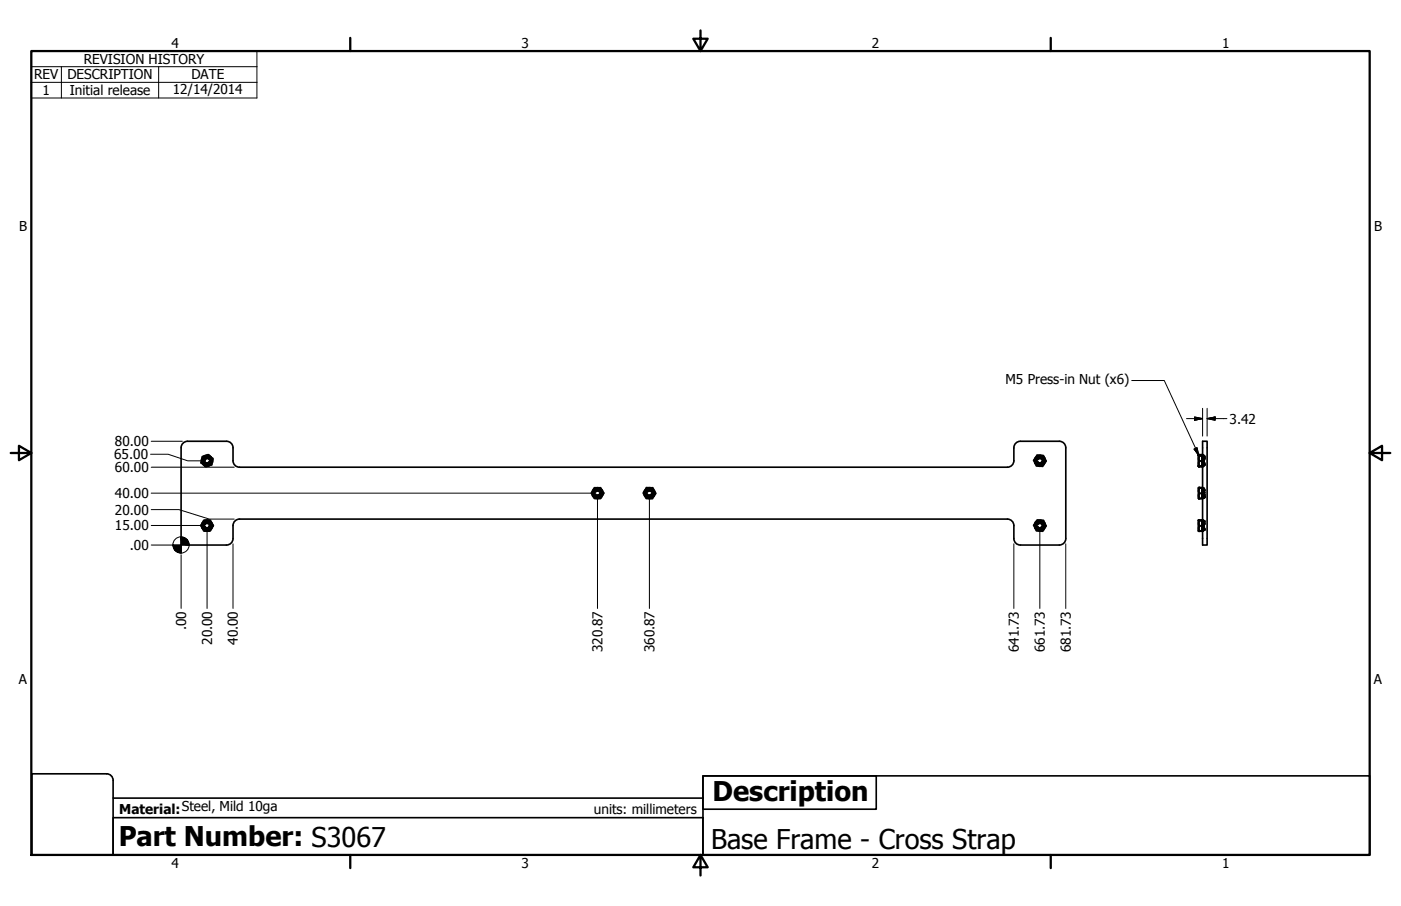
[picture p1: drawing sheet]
<svg xmlns="http://www.w3.org/2000/svg" width="432mm" height="279mm" viewBox="0 0 432 279" stroke-linecap="round" stroke-linejoin="round" font-family="sans-serif">
<!-- layer: Visible (ANSI) -->
<g fill="none" stroke="#000" stroke-width=".51">
<path d="M314.5 136.1a2 2 0 0 0-2 2v4a2 2 0 0 1-2 2h-236.7a2 2 0 0 1-2-2v-4a2 2 0 0 0-2-2h-12a2 2 0 0 0-2 2v28a2 2 0 0 0 2 2h12a2 2 0 0 0 2-2v-4M314.5 136.1h12M326.5 136.1a2 2 0 0 1 2 2v28a2 2 0 0 1-2 2M370.6 136.1h1.4v32h-1.4zM71.8 162.1a2 2 0 0 1 2-2h236.7a2 2 0 0 1 2 2M312.5 162.1v4a2 2 0 0 0 2 2M314.5 168.1h12"/>
<circle cx="63.8" cy="142.1" r="1.3"/>
<circle cx="184.2" cy="152.1" r="1.3"/>
<circle cx="200.2" cy="152.1" r="1.3"/>
<circle cx="320.5" cy="142.1" r="1.3"/>
<circle cx="63.8" cy="162.1" r="1.3"/>
<circle cx="320.5" cy="162.1" r="1.3"/>
</g>
<g fill="none" stroke="#000" stroke-width=".7">
<path d="M62.1 142.4l-.1 .3 .3 .2M62.3 141.5l-.1 .5M62.4 142.8l.8 .8M62.5 141.2l-.3 1.1M62.5 143.1l.5 .4M62.7 140.8h-.3v.4M62.9 141.9v.5v-.3M63.1 141.4l-.2 .5M63.2 141.6l-.1 .7M63.2 141.6l-.1 .6M63.2 143.7l.2 .2 .4-.1M63.2 141.3l.6-.2 .6 .3"/>
<path d="M63.3 141.5l-.1 .1M63.6 140.5l-.6 .2M63.7 141.3l-.5 .2M63.7 141.3l.7 .2M63.7 141.3l-.2 .1M63.9 140.4l.3-.1 .3 .2M63.9 140.5l-1 .3M64.4 140.6l.8 .8M64.6 143.5l-.6 .2M64.6 140.7l.5 .4M64.7 142.2l-.6 .7-.7-.1h.7l.5-.5M64.8 143.3l-1 .4"/>
<path d="M64.8 142.3a1.04 1.04 0 0 0-1.3-1.2 1.04 1.04 0 0 0-.4 1.8M65.3 143l-.1 .3-.3 .1M65.3 141.3l.3 .2-.1 .3M65.4 141.9l-.2 1M65.5 142.1l-.2 .6M182.5 151.8l-.2 .3 .2 .2M182.6 152.7l.3 .5M182.6 152.4l.5 .9M182.9 151l-.3 .6M183.1 153.4l.2 .3 1.4-.2M183.1 150.9l-.5 .9M183.3 151.6a1.02 1.02 0 0 0 .9 1.5 1.02 1.02 0 0 0 .8-1.5"/>
<path d="M183.4 152.6l.5 .4h.5M183.5 152.4l.3 .4h.5M183.5 150.5h-.3l-.1 .2M183.8 150.5h.7M183.9 153.7h.6M184.7 152.8l-.6 .1M184.7 152.7l-.2 .1M184.7 151.6l-.3-.3h-.6l-.3 .3M184.7 150.6h-1.1M184.8 151.5l-.7-.3-.7 .4M184.8 150.5h.3l.1 .2M185 152.1l-.3 .6z"/>
<path d="M185.1 152.3l.1-.2-.5 .8M185.2 150.9l.5 .9M185.2 153.4l-.1 .3h-.3M185.4 151l.3 .5M185.7 152.6l-.3 .6M185.7 152.3l-.5 1M185.9 151.8v.5M198.5 151.8l-.2 .2 .1 .3M198.6 152.3l.5 1M198.6 152.6l.3 .5M198.9 151l-.3 .5M199.1 153.4l.1 .3h.3"/>
<path d="M199.2 150.8l-.6 1M199.3 151.6a1.02 1.02 0 0 0 .9 1.5 1.02 1.02 0 0 0 .8-1.5M199.4 152.5l.5 .5h.5M199.5 152.4l.3 .4h.8M199.6 150.5l-.3-.1-.2 .3M199.6 153.5l1.1 .1M199.6 150.6h1.1M199.8 153.7h.6M199.9 150.5h.6M200.6 152.7l-.2 .1M200.8 151.5l-.6-.3-.6 .1-.2 .3M200.8 151.6l-.9-.3-.4 .3"/>
<path d="M200.9 150.5h.3l.1 .3M201 152.1l-.4 .6zM201.1 152.3l.1-.2-.5 .8M201.2 153.5l-.2 .2h-.3M201.2 150.9l.5 .9M201.4 151.1l.3 .5M201.7 152.7l-.3 .5M201.7 152.4l-.5 1M201.9 151.9v.5M318.8 141.7l-.2 .3 .2 .2M319 142.5l.2 .6M319 142.2l.4 1.1"/>
<path d="M319.3 143.3l.2 .3h.3M319.3 141l-.3 .5M319.6 140.8l-.6 .9M319.7 141.5a1.03 1.03 0 0 0 .8 1.6 1.03 1.03 0 0 0 .9-1.5M319.7 142.6l.5 .4 .5 .1M319.8 142.4l.7 .5M319.8 141.6l.7-.3 .6 .3M319.8 143.5l.6 .2 .6-.1M320 140.5l-.3-.1-.2 .3M320 140.6l.6-.1 .5 .2M320.1 143.6l.6 .1M320.3 140.5h.6"/>
<path d="M320.9 142.8l-.4 .1M320.9 142.7l-.2 .1M321.1 141.5l-.2-.2a.78 .78 0 0 0-1.1 .3h-.1M321.2 140.5l.5 .3M321.3 142.2l-.4 .5zM321.3 142.6l-.4 .3M321.4 142.4l.1-.3-.2 .5M321.5 143.4l-.2 .4-.2-.1M321.6 140.9l.5 1M321.8 141.1l.3 .6M322 142.7l-.3 .5M322.1 142.4l-.7 1"/>
<path d="M322.2 141.9v.5M369.4 152.4v.8v-.5M369.4 151.6v-.5v.7M369.4 150.5v.2M369.4 142.4v.8v-.5M369.4 140.5v.3M369.4 141.7v-.6v.8M369.4 143.4v.4M369.4 153.4v.3M369.5 140.3l-.1 .1M369.5 140.3h.4M369.5 140.3v.5"/>
<path d="M369.5 141.9v.5M369.5 143.5v.4h.4M369.5 151.9v.5M369.5 153.5v.2h.4M369.5 152.1h.4M369.5 150.4h.4M369.5 142.2h.4M369.5 143.8h.4M369.5 140.4h.4M369.5 140.5h.4M369.9 150.5h-.4v.3M370.3 150.4l.3 .1"/>
<path d="M370.3 140.3h.3l.2 .8M370.3 152.1h.5M370.3 150.5h.3M370.3 142.2h.5M370.3 143.8h.3M370.3 140.4h.3M370.3 140.5h.3M370.6 152.8h.2M370.6 142.9h.2M370.6 150.5l.2 .6M370.6 151.6l.2 1.1M370.6 152.4h.2"/>
<path d="M370.6 152.6h.2M370.6 153h.2M370.6 153.2h.2M370.6 153.4h.2M370.6 153.5h.2M370.6 150.7h.2M370.6 150.9h.2M370.6 151h.2M370.6 151.2h.2M370.6 151.3h.2M370.6 151.4h.2M370.6 151.6h.2"/>
<path d="M370.6 151.8h.2M370.6 151.9h.2M370.6 152.1h.2M370.6 152.3h.2M370.6 142.4h.2M370.6 142.6h.2M370.6 142.8h.2M370.6 143.1h.2M370.6 143.3h.2M370.6 143.4h.2M370.6 143.5h.2M370.6 140.7h.2"/>
<path d="M370.6 140.8h.2M370.6 140.9h.2M370.6 141h.2M370.6 141.2h.2M370.6 141.3h.2M370.6 141.4h.2M370.6 141.5h.2M370.6 141.9h.2M370.6 142.1h.2M370.8 141.7v1M370.8 143.2l-.2 .7h-.3M370.8 153.2l-.2 .5h-.3"/>
<path d="M370.9 153l.1 .1M370.9 153.4l.1 .1M370.9 153.5h.1M370.9 150.7h.1M370.9 150.7l.1 .2M370.9 150.9l.1 .1M370.9 151.6l.1 .1M370.9 151.9h.1M370.9 151.6h.1M370.9 151.4h.1M370.9 151.2l.1 .1M370.9 152.8h.1"/>
<path d="M370.9 152.6h.1M370.9 152.4h.1M370.9 143.1h.1M370.9 143.4l.1 .1M370.9 143.5h.1M370.9 140.7h.1M370.9 140.9l.1 .1M370.9 141.9l.1 .1M370.9 141.9h.1M370.9 141.7h.1M370.9 141.5h.1M370.9 142.6h.1"/>
<path d="M370.9 142.4h.1M370.9 142.9h.1M370.9 140.7h.2v.9M370.9 152.1h.1M370.9 152.7h.1M370.9 153h.1M370.9 153.2h.1M370.9 153.4h.1M370.9 150.9h.1M370.9 151h.1M370.9 151.1h.1M370.9 151.2h.1"/>
<path d="M370.9 151.3h.1M370.9 151.8h.1M370.9 152.3h.1M370.9 142.2h.1M370.9 142.7h.1M370.9 142.8h.1M370.9 143.2h.1M370.9 143.3h.1M370.9 140.9h.1M370.9 141h.1M370.9 141.1h.1M370.9 141.2h.1"/>
<path d="M370.9 141.3h.1M370.9 141.4h.1M370.9 142.1h.1M371 152.7v.1M371 152.1h-.1M371 151.4h.1M371 151v.1M371 153.3v.1M371 150.7l.1 .9M371 142.1l-.1 .1M371 141.4v.1M371 141v.1"/>
<path d="M371 142.8l-.1 .1M371 142.6v.1M371 141.2h.1M371 141.4v.5M371 142v.7M371 142.9v.2M371 151.1v.1M371 151.3v.3M371 151.8v.8M371 152.8v.2M371 143.4h.1M371 140.8v.1"/>
<path d="M371.1 152.5l-.1 .9M371.1 142.6v.8h-.2M62.1 161.8v.6M62.2 162.4l.6 .9M62.3 162.6l.3 .5M62.6 161l-.3 .5M62.7 163.4l.2 .3h.3M62.8 160.8l-.6 1M62.9 161.5a1.03 1.03 0 0 0 .9 1.6 1.03 1.03 0 0 0 .9-1.5M63.1 162.6l.5 .4h.5M63.1 162.4l.6 .5M63.2 160.5l-.5 .2"/>
<path d="M63.2 163.6h1.1M63.3 160.6h1.1M63.5 163.7h.6M63.5 160.5h.6M63.7 162.9h.2M64.3 162.8l-.6 .1M64.3 162.8h-.2M64.4 161.5l-.6-.2-.6 .4M64.5 161.5l-.4-.2a.83 .83 0 0 0-1.1 .4M64.5 160.5h.3l.1 .3M64.6 162.2l-.3 .6M64.6 162.1l-.3 .7"/>
<path d="M64.6 162.6l-.3 .3M64.8 162.4v-.3l-.2 .4M64.8 160.8l.6 1M64.9 163.4l-.4 .3M65 161l.3 .5M65.3 162.6l-.3 .5M65.4 162.4l-.6 .9M65.5 161.8v.6M318.8 161.7l-.2 .3 .2 .2M319 162.5l.2 .6M319 162.2l.4 1.1M319.3 163.3l.2 .3h.3"/>
<path d="M319.3 160.9l-.3 .5M319.6 160.8l-.4 .4-.2 .5M319.7 162.5l.2 .4 .8 .2M319.8 162.4l.2 .4 .5 .1M319.8 163.5l.6 .2 .5-.1M319.9 161.6l.6-.3 .7 .2a.97 .97 0 0 0-1.4 0 .97 .97 0 0 0 0 1.4 .97 .97 0 0 0 1.4 0 .98 .98 0 0 0 .2-1.3M320 160.5l-.3-.1-.2 .3M320 160.5l1.1 .2M320.1 163.6l.6 .1M320.3 160.5h.6M320.9 162.8l-.4 .1M320.9 162.8h-.2"/>
<path d="M321.2 160.5h.4l.1 .3M321.3 162.2l-.4 .6zM321.3 162.6l-.4 .3M321.4 162.4l.1-.2-.2 .4M321.5 163.5l-.2 .3-.3-.1M321.6 160.9l.5 1M321.8 161.1l.3 .6M322 162.7l-.3 .6M322.1 162.4l-.7 1M322.2 161.9v.5M369.4 162.7v.6M369.4 160.5h.1"/>
<path d="M369.4 161.7v-.6v.8M369.4 162.4v.8M369.4 160.5v.3M369.4 163.4v.3M369.5 161.9v.5M369.5 163.5v.3h.4M369.5 162.2h.4M369.5 160.5h.4M369.9 160.4h-.4v.4M370.3 160.4h.3l.2 .7M370.3 162.2h.5M370.3 160.5h.3"/>
<path d="M370.6 162.9h.2M370.6 162.4h.2M370.6 163.1h.2M370.6 163.2h.2M370.6 163.3h.2M370.6 163.4h.2M370.6 163.5h.2M370.6 160.7h.2M370.6 160.8h.2M370.6 160.9h.2M370.6 161h.2M370.6 161.2h.2"/>
<path d="M370.6 161.3h.2M370.6 161.4h.2M370.6 161.5h.2M370.6 161.7h.2M370.6 161.9h.2M370.8 161.7v.9M370.8 163.3l-.2 .5h-.3M370.9 162.9h.1M370.9 163.1h.1M370.9 163.4l.1 .1M370.9 163.5h.1M370.9 160.7h.1"/>
<path d="M370.9 160.9l.1 .1M370.9 161.9l.1 .1M370.9 162.2l.1 .7M370.9 162.2h.1M370.9 161.9h.1M370.9 161.7h.1M370.9 161.5h.1M370.9 161.3h.1M370.9 162.6h.1M370.9 160.7h.2v.9M370.9 162.4h.1M370.9 163.2h.1"/>
<path d="M370.9 163.3h.1M370.9 160.9h.1M370.9 161h.1M370.9 161.1h.1M370.9 161.4h.1M371 161.3v.1M371 161.2v.1M371 161v.1M371 162.6v.1M371 162.4h-.1M371 161.2h.1M371 161.5v.4"/>
<path d="M371 162.1v.1M371 163v.1M371 163.4h.1M371 160.8v.1M371.1 162.6v.8h-.2"/>
</g>
<g fill="#000">
<circle cx="184.1" cy="152.9" r=".35"/>
<circle cx="320.4" cy="142.9" r=".35"/>
<circle cx="369.4" cy="150.5" r=".35"/>
<circle cx="369.4" cy="140.5" r=".35"/>
<circle cx="369.4" cy="143.7" r=".35"/>
<circle cx="369.4" cy="153.7" r=".35"/>
<circle cx="369.4" cy="140.4" r=".35"/>
<circle cx="369.4" cy="143.8" r=".35"/>
<circle cx="369.5" cy="153.7" r=".35"/>
<circle cx="369.5" cy="150.5" r=".35"/>
<circle cx="369.5" cy="140.5" r=".35"/>
<circle cx="369.5" cy="150.4" r=".35"/>
<circle cx="370.6" cy="140.4" r=".35"/>
<circle cx="370.6" cy="143.8" r=".35"/>
<circle cx="370.6" cy="140.5" r=".35"/>
<circle cx="371" cy="151.9" r=".35"/>
<circle cx="371" cy="150.9" r=".35"/>
<circle cx="371" cy="143.3" r=".35"/>
<circle cx="371" cy="153.2" r=".35"/>
<circle cx="371" cy="150.7" r=".35"/>
<circle cx="371" cy="151.1" r=".35"/>
<circle cx="371" cy="151.8" r=".35"/>
<circle cx="371" cy="153.5" r=".35"/>
<circle cx="371" cy="153" r=".35"/>
<circle cx="371" cy="152.7" r=".35"/>
<circle cx="371" cy="152.4" r=".35"/>
<circle cx="371" cy="142.8" r=".35"/>
<circle cx="371" cy="141.9" r=".35"/>
<circle cx="371" cy="142.9" r=".35"/>
<circle cx="371" cy="153.4" r=".35"/>
<circle cx="371" cy="151.3" r=".35"/>
<circle cx="371" cy="151.2" r=".35"/>
<circle cx="371" cy="152.8" r=".35"/>
<circle cx="371" cy="152.6" r=".35"/>
<circle cx="371" cy="152.3" r=".35"/>
<circle cx="371" cy="143.2" r=".35"/>
<circle cx="371" cy="140.7" r=".35"/>
<circle cx="371" cy="143.5" r=".35"/>
<circle cx="371" cy="143.4" r=".35"/>
<circle cx="371" cy="142.4" r=".35"/>
<circle cx="371" cy="152.1" r=".35"/>
<circle cx="371" cy="140.8" r=".35"/>
<circle cx="371" cy="141.1" r=".35"/>
<circle cx="371" cy="141.3" r=".35"/>
<circle cx="371" cy="142.2" r=".35"/>
<circle cx="371" cy="141.7" r=".35"/>
<circle cx="371" cy="141.2" r=".35"/>
<circle cx="371" cy="143.1" r=".35"/>
<circle cx="371" cy="153.3" r=".35"/>
<circle cx="371" cy="151.6" r=".35"/>
<circle cx="371" cy="140.9" r=".35"/>
<circle cx="320.4" cy="162.9" r=".35"/>
<circle cx="369.4" cy="163.7" r=".35"/>
<circle cx="369.4" cy="160.5" r=".35"/>
<circle cx="369.5" cy="160.5" r=".35"/>
<circle cx="370.6" cy="160.5" r=".35"/>
<circle cx="371" cy="161.4" r=".35"/>
<circle cx="371" cy="163.4" r=".35"/>
<circle cx="371" cy="163.2" r=".35"/>
<circle cx="371" cy="160.7" r=".35"/>
<circle cx="371" cy="161.5" r=".35"/>
<circle cx="371" cy="163.3" r=".35"/>
<circle cx="371" cy="162.2" r=".35"/>
<circle cx="371" cy="161.7" r=".35"/>
<circle cx="371" cy="160.9" r=".35"/>
<circle cx="371" cy="163.5" r=".35"/>
<circle cx="371" cy="162.9" r=".35"/>
<circle cx="371" cy="160.8" r=".35"/>
<circle cx="371" cy="161.1" r=".35"/>
<circle cx="371" cy="161.9" r=".35"/>
<circle cx="371" cy="162.4" r=".35"/>
<circle cx="371" cy="163.1" r=".35"/>
</g>
<!-- layer: Border (ANSI) -->
<path d="M9.7 15.7h412.4v248h-412.4zM107.9 11.7v4M215.9 9.4v6.3l-2.2-3.8h4.4l-2.2 3.8M323.8 11.7v4M3.3 139.7h6.4l-3.9-2.2v4.4l3.9-2.2M422.1 139.7l3.9 2.2v-4.4l-3.9 2.2h6.4M107.9 263.7v4M215.9 263.7l2.2 3.8h-4.4l2.2-3.8v6.3M323.8 263.7v4" fill="none" stroke="#000" stroke-width=".7"/>
<!-- layer: Title (ANSI) -->
<path d="M32.9 238.6a2 2 0 0 1 2 2v23.1h-25.1v-25.1h23.1M216.7 239.3h53.4v10.3h-53.4zM216.7 239.3h205.4v24.4h-205.4zM34.9 252.2h181.8v11.5h-181.8zM34.9 246.1h181.8" fill="none" stroke="#000" stroke-width=".51"/>
<!-- layer: Symbol (ANSI) -->
<path d="M9.7 20.6v-4.9h69.5v4.9M9.7 25.4h69.5M18.9 20.6v9.6M48.9 20.6v9.6M79.2 20.6h-69.5v4.8M79.2 20.6v9.6h-69.5v-4.8M348.8 117.3h10l10.7 23.2M368 138.5l.9-.5 .6 2.5z" fill="none" stroke="#000" stroke-width=".31"/>
<!-- layer: Dimension (ANSI) -->
<g fill="none" stroke="#000" stroke-width=".31">
<path d="M46.6 136.1h9.6M365.7 129.1h4.9M368.2 128.6l2.4 .5-2.4 .5zM370.6 125.9v8.6M372 129.1l2.5-.5v1zM372 129.1h6.1M372 125.9v8.6M46.4 140.1h5.4l6 2h4.4M46.6 157.2h8.6l9.3 2.9h7.7M46.6 152.1h136M46.6 144.1h25.6M184.1 153.7v33.9"/>
<path d="M200.2 153.7v33.9M46.6 168.1h6.8M46.6 162.1h15.6M55.8 171.1v16.5M63.8 163.7v23.9M71.8 167.7v19.9M312.5 167.7v19.9M320.5 163.7v23.9M328.5 167.7v19.9"/>
<circle cx="55.8" cy="168.1" r="2.51"/>
</g>
<g fill="#000" stroke="#000" stroke-width=".31">
<path d="M368.2 129.6l2.4-.5zM368.2 128.6l2.4 .5-2.4 .5zM372 129.1l2.5-.5zM372 129.1l2.5-.5v1zM53.3 168.1l.7 1.8-.5-.9zM53.3 168.1l1.6 2.3-.9-.5zM53.3 168.1l2.5 2.5-.9-.2zM55.8 168.1h2.5zM55.8 165.6l2.5 2.5h-2.5zM55.8 165.6v5zM53.3 168.1h2.5v2.5zM53.3 168.1h2.5z"/>
<path d="M57.6 166.3l.5 .8 .2 1zM56.8 165.8l.8 .5 .7 1.8zM55.8 165.6l1 .2 1.5 2.3z"/>
</g>
<!-- layer: Symbol (ANSI) -->
<path d="M368 138.5l1.5 2zM368 138.5l.9-.5 .6 2.5z" fill="#000" stroke="#000" stroke-width=".31"/>
<g font-size="8.4">
<text x="219.6" y="246.9">Description</text>
<text x="36.6" y="260.9">Part Number: S3067</text>
<text x="219.1" y="261.7">Base Frame - Cross Strap</text>
</g>
<g font-size="4.2">
<text x="52.8" y="14.7">4</text>
<text x="160.8" y="14.7">3</text>
<text x="268.7" y="14.7">2</text>
<text x="376.7" y="14.7">1</text>
<text x="25.8" y="19.7">REVISION HISTORY</text>
<text x="10.5" y="24.5">REV</text>
<text x="13.1" y="29.3">1</text>
<text x="20.8" y="24.5">DESCRIPTION</text>
<text x="21.5" y="29.4">Initial release</text>
<text x="53.3" y="29.1">12/14/2014</text>
<text x="59" y="24.5">DATE</text>
<text x="5.9" y="71.4">B</text>
<text x="423.5" y="71.4">B</text>
<text x="309.9" y="118.6">M5 Press-in Nut (x6)</text>
<text x="379" y="130.6">3.42</text>
<text x="35.4" y="137.6">80.00</text>
<text x="35.2" y="141.6">65.00</text>
<text x="35.4" y="145.6">60.00</text>
<text x="35.4" y="153.6">40.00</text>
<text x="35.4" y="158.7">20.00</text>
<text x="35.4" y="163.6">15.00</text>
<text x="40" y="169.6">.00</text>
<text x="57.3" y="194.3" transform="rotate(-90 57.3 194.3)">.00</text>
<text x="65.3" y="198.9" transform="rotate(-90 65.3 198.9)">20.00</text>
<text x="73.3" y="198.9" transform="rotate(-90 73.3 198.9)">40.00</text>
<text x="185.7" y="201.2" transform="rotate(-90 185.7 201.2)">320.87</text>
<text x="201.7" y="201.2" transform="rotate(-90 201.7 201.2)">360.87</text>
<text x="314" y="201.2" transform="rotate(-90 314 201.2)">641.73</text>
<text x="322" y="201.2" transform="rotate(-90 322 201.2)">661.73</text>
<text x="330" y="201.2" transform="rotate(-90 330 201.2)">681.73</text>
<text x="5.8" y="211.1">A</text>
<text x="423.4" y="211.1">A</text>
<text x="36.8" y="251.1">Material:Steel, Mild 10ga</text>
<text x="183" y="251">units: millimeters</text>
<text x="52.8" y="267.7">4</text>
<text x="160.8" y="267.7">3</text>
<text x="268.7" y="267.7">2</text>
<text x="376.7" y="267.7">1</text>
</g>
</svg>
